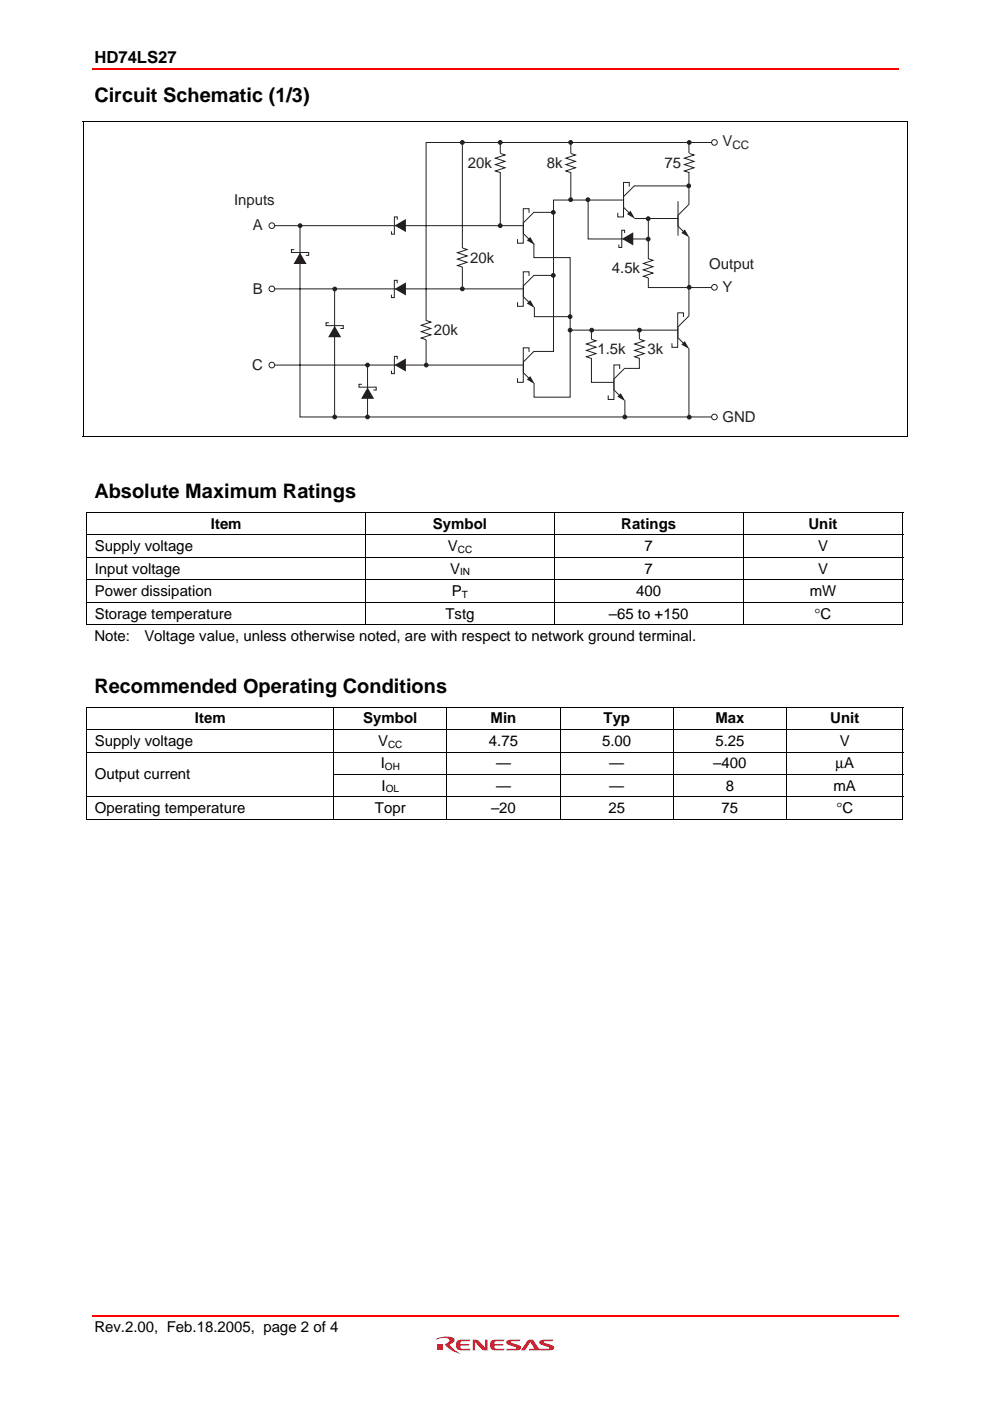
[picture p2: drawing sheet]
<svg xmlns="http://www.w3.org/2000/svg" width="210mm" height="297mm" viewBox="0 0 210 297" stroke-linecap="round" stroke-linejoin="round" font-family="sans-serif">
<path d="M19.5 14.6h171.1M19.5 279h171.1" fill="none" stroke="#f00" stroke-width=".34"/>
<g fill="#ee1b2d">
<path d="M100.2 284a1.38 1.38 0 0 1 1.3 .3l1.4 1.4v-1.7h.5v2.3a1.34 1.34 0 0 1-1.3-.3l-1.4-1.4v1.7h-.5z"/>
<path d="M96.9 284.3l.6-.2 2.2-.1-.2 .3-1.7 .1-.2 .4v.2h2l-.3 .3h-1.7l.1 .5 .2 .1 1.9 .1-.3 .3a3.3 3.3 0 0 1-2.6-.3l-.2-.5z"/>
<path d="M104.1 284.3l.6-.2 2.3-.1-.2 .3-1.8 .1-.2 .4v.2h2l-.3 .3h-1.7l.1 .5 .2 .1 1.9 .1-.3 .3a3.3 3.3 0 0 1-2.6-.3l-.1-.5z"/>
<path d="M107.4 284.4l.5-.3 2.4-.1-.2 .3-1.8 .1v.2l.5 .2a1.91 1.91 0 0 1 1.7 .9l-.3 .4-.3 .2h-2.6l.2-.3 2-.1v-.2l-.4-.2a1.91 1.91 0 0 1-1.8-.9z"/>
<path d="M111.9 284.2l1.1-.2 1.3 2 2.2-.1v-.2l-.4-.2a1.91 1.91 0 0 1-1.8-.9l.3-.4 .3-.1 2.4-.1-.2 .3-1.8 .1v.2l.5 .2a1.91 1.91 0 0 1 1.7 .9l-.3 .4-.3 .2h-4.8l.2-.3h1l-.8-1.4-1.2 1.7h-.8z"/>
<path d="M92.7 285.1h1.1v1.1h-1.1z"/>
<path d="M92.5 283.8h.1a4.4 4.4 0 0 1 3.6-.1 .85 .85 0 0 1-.7 1.3 3.2 3.2 0 0 0 2.1 2 5 5 0 0 1-3.2-2l.1-.1a.89 .89 0 0 0 .8-.8 2.34 2.34 0 0 0-2.6-.1l-.2 .1z"/>
</g>
<circle cx="71" cy="61.3" r=".4" fill="#231f20"/>
<circle cx="71" cy="61.3" r=".4" fill="none" stroke="#231f20" stroke-width=".21"/>
<circle cx="63.6" cy="47.8" r=".4" fill="#231f20"/>
<circle cx="63.6" cy="47.8" r=".4" fill="none" stroke="#231f20" stroke-width=".21"/>
<circle cx="124.6" cy="42.3" r=".4" fill="#231f20"/>
<circle cx="124.6" cy="42.3" r=".4" fill="none" stroke="#231f20" stroke-width=".21"/>
<circle cx="77.9" cy="77.4" r=".4" fill="#231f20"/>
<circle cx="77.9" cy="77.4" r=".4" fill="none" stroke="#231f20" stroke-width=".21"/>
<circle cx="71" cy="88.4" r=".4" fill="#231f20"/>
<circle cx="71" cy="88.4" r=".4" fill="none" stroke="#231f20" stroke-width=".21"/>
<circle cx="135.6" cy="70" r=".4" fill="#231f20"/>
<circle cx="135.6" cy="70" r=".4" fill="none" stroke="#231f20" stroke-width=".21"/>
<circle cx="77.9" cy="88.4" r=".4" fill="#231f20"/>
<circle cx="77.9" cy="88.4" r=".4" fill="none" stroke="#231f20" stroke-width=".21"/>
<circle cx="90.4" cy="77.4" r=".4" fill="#231f20"/>
<circle cx="90.4" cy="77.4" r=".4" fill="none" stroke="#231f20" stroke-width=".21"/>
<circle cx="98" cy="61.2" r=".4" fill="#231f20"/>
<circle cx="98" cy="61.2" r=".4" fill="none" stroke="#231f20" stroke-width=".21"/>
<circle cx="98" cy="30.2" r=".4" fill="#231f20"/>
<circle cx="98" cy="30.2" r=".4" fill="none" stroke="#231f20" stroke-width=".21"/>
<circle cx="106.1" cy="47.8" r=".4" fill="#231f20"/>
<circle cx="106.1" cy="47.8" r=".4" fill="none" stroke="#231f20" stroke-width=".21"/>
<circle cx="106.1" cy="30.2" r=".4" fill="#231f20"/>
<circle cx="106.1" cy="30.2" r=".4" fill="none" stroke="#231f20" stroke-width=".21"/>
<circle cx="146" cy="39.4" r=".4" fill="#231f20"/>
<circle cx="146" cy="39.4" r=".4" fill="none" stroke="#231f20" stroke-width=".21"/>
<circle cx="121" cy="42.3" r=".4" fill="#231f20"/>
<circle cx="121" cy="42.3" r=".4" fill="none" stroke="#231f20" stroke-width=".21"/>
<circle cx="120.9" cy="70" r=".4" fill="#231f20"/>
<circle cx="120.9" cy="70" r=".4" fill="none" stroke="#231f20" stroke-width=".21"/>
<circle cx="120.9" cy="67.1" r=".4" fill="#231f20"/>
<circle cx="120.9" cy="67.1" r=".4" fill="none" stroke="#231f20" stroke-width=".21"/>
<circle cx="117.3" cy="58.4" r=".4" fill="#231f20"/>
<circle cx="117.3" cy="58.4" r=".4" fill="none" stroke="#231f20" stroke-width=".21"/>
<circle cx="117.3" cy="45" r=".4" fill="#231f20"/>
<circle cx="117.3" cy="45" r=".4" fill="none" stroke="#231f20" stroke-width=".21"/>
<circle cx="137.4" cy="46.4" r=".4" fill="#231f20"/>
<circle cx="137.4" cy="46.4" r=".4" fill="none" stroke="#231f20" stroke-width=".21"/>
<circle cx="121" cy="30.2" r=".4" fill="#231f20"/>
<circle cx="121" cy="30.2" r=".4" fill="none" stroke="#231f20" stroke-width=".21"/>
<circle cx="137.4" cy="50.7" r=".4" fill="#231f20"/>
<circle cx="137.4" cy="50.7" r=".4" fill="none" stroke="#231f20" stroke-width=".21"/>
<circle cx="146.1" cy="30.2" r=".4" fill="#231f20"/>
<circle cx="146.1" cy="30.2" r=".4" fill="none" stroke="#231f20" stroke-width=".21"/>
<circle cx="125.5" cy="70" r=".4" fill="#231f20"/>
<circle cx="125.5" cy="70" r=".4" fill="none" stroke="#231f20" stroke-width=".21"/>
<circle cx="146.1" cy="60.9" r=".4" fill="#231f20"/>
<circle cx="146.1" cy="60.9" r=".4" fill="none" stroke="#231f20" stroke-width=".21"/>
<circle cx="132.5" cy="88.4" r=".4" fill="#231f20"/>
<circle cx="132.5" cy="88.4" r=".4" fill="none" stroke="#231f20" stroke-width=".21"/>
<circle cx="146.1" cy="88.4" r=".4" fill="#231f20"/>
<circle cx="146.1" cy="88.4" r=".4" fill="none" stroke="#231f20" stroke-width=".21"/>
<path d="M77.9 82.2l1.4 2.4h-2.7z" fill="#231f20"/>
<path d="M76.7 81.5h-.6v.6h3.7v.6h-.6" fill="none" stroke="#231f20" stroke-width=".21"/>
<path d="M71 69.1l1.3 2.4h-2.7z" fill="#231f20"/>
<path d="M69.7 68.4h-.6v.6h3.7v.7h-.6" fill="none" stroke="#231f20" stroke-width=".21"/>
<path d="M63.6 53.6l1.4 2.4h-2.8z" fill="#231f20"/>
<path d="M62.4 52.9h-.6v.6h3.6v.6h-.6" fill="none" stroke="#231f20" stroke-width=".21"/>
<path d="M83.7 47.8l2.4-1.4v2.8z" fill="#231f20"/>
<path d="M84.2 46.6v-.6h-.6v3.6h-.6v-.6" fill="none" stroke="#231f20" stroke-width=".21"/>
<path d="M83.7 61.3l2.4-1.4v2.7z" fill="#231f20"/>
<path d="M84.2 60v-.6h-.6v3.7h-.6v-.6" fill="none" stroke="#231f20" stroke-width=".21"/>
<path d="M83.7 77.4l2.4-1.4v2.8z" fill="#231f20"/>
<path d="M84.2 76.2v-.6h-.6v3.6h-.6v-.6" fill="none" stroke="#231f20" stroke-width=".21"/>
<path d="M131.9 50.6l2.4-1.3v2.7z" fill="#231f20"/>
<path d="M132.4 49.4v-.6h-.6v3.7h-.6v-.6M131.4 78.2v-.8h-1.2v7.3h-1.3v-.9" fill="none" stroke="#231f20" stroke-width=".21"/>
<path d="M131.7 82.8l2 3.4-3.4-2z" fill="#fff"/>
<path d="M132.4 78.1l-2.2 2.3v2.3l1.3 1.3" fill="none" stroke="#231f20" stroke-width=".21"/>
<path d="M131.6 83.4l1 1.7-1.7-1z" fill="#231f20"/>
<path d="M112.2 74.6v-.9h-1.3v7.4h-1.2v-.9" fill="none" stroke="#231f20" stroke-width=".21"/>
<path d="M112.5 79.1l2 3.5-3.4-2z" fill="#fff"/>
<path d="M113.3 74.4l-2.3 2.3v2.3l1.3 1.4" fill="none" stroke="#231f20" stroke-width=".21"/>
<path d="M112.4 79.7l1 1.8-1.7-1z" fill="#231f20"/>
<path d="M112.2 58.5v-.9h-1.3v7.3h-1.2v-.8" fill="none" stroke="#231f20" stroke-width=".21"/>
<path d="M112.5 63l2 3.4-3.4-1.9z" fill="#fff"/>
<path d="M113.3 58.3l-2.3 2.3v2.3l1.3 1.3" fill="none" stroke="#231f20" stroke-width=".21"/>
<path d="M111.7 64.3l.7-.7 1 1.7z" fill="#231f20"/>
<path d="M112.2 45.1v-.9h-1.3v7.4h-1.2v-.9" fill="none" stroke="#231f20" stroke-width=".21"/>
<path d="M112.5 49.6l2 3.5-3.4-2z" fill="#fff"/>
<path d="M113.3 45l-2.3 2.2v2.3l1.3 1.4" fill="none" stroke="#231f20" stroke-width=".21"/>
<path d="M111.7 51l.7-.8 1 1.8z" fill="#231f20"/>
<path d="M133.4 39.5v-.8h-1.2v7.3h-1.2v-.9" fill="none" stroke="#231f20" stroke-width=".21"/>
<path d="M133.8 44.1l2 3.4-3.5-2z" fill="#fff"/>
<path d="M134.5 39.4l-2.3 2.3v2.3l1.4 1.3" fill="none" stroke="#231f20" stroke-width=".21"/>
<path d="M133.7 44.7l1 1.7-1.8-1z" fill="#231f20"/>
<path d="M143.8 42.7v7.3" fill="none" stroke="#231f20" stroke-width=".21"/>
<path d="M145.3 48l2 3.5-3.4-2z" fill="#fff"/>
<path d="M146 43.4l-2.3 2.3v2.2l1.4 1.4" fill="none" stroke="#231f20" stroke-width=".21"/>
<path d="M145.2 48.7l1 1.7-1.7-1z" fill="#231f20"/>
<path d="M144.9 67.2v-.9h-1.2v7.3h-1.2v-.8" fill="none" stroke="#231f20" stroke-width=".21"/>
<path d="M145.3 71.7l2 3.4-3.4-1.9z" fill="#fff"/>
<path d="M146 67l-2.3 2.3v2.3l1.4 1.3" fill="none" stroke="#231f20" stroke-width=".21"/>
<path d="M145.2 72.3l1 1.7-1.7-1z" fill="#231f20"/>
<g fill="none" stroke="#231f20" stroke-width=".21">
<path d="M98 30.2v31M106.1 30.2v17.6M121 30.2v12.3M134.4 39.4h11.7M146.1 30.2v13.2M151.6 30.2h-61.3v47.2M57.7 47.8h53.3M63.6 47.8v40.6h88M113.2 51.6v3h7.7v29.6h-7.7v-2.9M113.2 45h4.2M113.2 58.4h4.1M124.7 42.4v8.3h12.6"/>
<path d="M132.2 42.4h-14.8v32.1h-4.2M134.5 46.3h9.3M137.5 46.4v14.6h14.1M146.1 50.2v16.9M57.7 61.2h53.3M57.7 77.4h53.3M70.9 61.2v27.2M77.9 77v11.4M113.3 65.2v1.9h7.7M120.9 70h22.9M125.4 70v11.1h4.7M135.6 70v8.1h-3.2"/>
<path d="M146.1 73.9v14.5M132.5 84.9v3.5"/>
</g>
<circle cx="151.5" cy="30.2" r=".6" fill="#fff"/>
<circle cx="151.5" cy="30.2" r=".6" fill="none" stroke="#231f20" stroke-width=".21"/>
<path d="M136.4 54.9h2v4h-2z" fill="#fff"/>
<path d="M137.4 54.9l1 .3-2 .7 2 .6-2 .7 2 .7-2 .7 1 .3" fill="none" stroke="#231f20" stroke-width=".21"/>
<path d="M145.1 32.6h2v3.9h-2z" fill="#fff"/>
<path d="M146.1 32.5l1 .4-2 .6 2 .7-2 .7 2 .7-2 .6 1 .4" fill="none" stroke="#231f20" stroke-width=".21"/>
<path d="M120 32.6h2v3.9h-2z" fill="#fff"/>
<path d="M121 32.5l1 .4-2 .6 2 .7-2 .7 2 .7-2 .6 1 .4" fill="none" stroke="#231f20" stroke-width=".21"/>
<circle cx="151.5" cy="60.9" r=".6" fill="#fff"/>
<circle cx="151.5" cy="60.9" r=".6" fill="none" stroke="#231f20" stroke-width=".21"/>
<path d="M134.6 72h2v3.9h-2z" fill="#fff"/>
<path d="M135.6 71.9l1 .4-2 .6 2 .7-2 .7 2 .7-2 .6 1 .4" fill="none" stroke="#231f20" stroke-width=".21"/>
<path d="M124.4 72h1.9v3.9h-1.9z" fill="#fff"/>
<path d="M125.4 71.9l1 .4-2.1 .6 2.1 .7-2.1 .7 2.1 .7-2.1 .6 1.1 .4" fill="none" stroke="#231f20" stroke-width=".21"/>
<circle cx="151.5" cy="88.4" r=".6" fill="#fff"/>
<circle cx="151.5" cy="88.4" r=".6" fill="none" stroke="#231f20" stroke-width=".21"/>
<path d="M97 52.6h2v4h-2z" fill="#fff"/>
<path d="M98 52.6l1 .3-2 .7 2 .7-2 .6 2 .7-2 .7 1 .3" fill="none" stroke="#231f20" stroke-width=".21"/>
<path d="M105.1 32.6h1.9v3.9h-1.9z" fill="#fff"/>
<path d="M106.1 32.5l1 .4-2.1 .6 2.1 .7-2.1 .7 2.1 .7-2.1 .6 1.1 .4" fill="none" stroke="#231f20" stroke-width=".21"/>
<path d="M89.4 68h1.9v4h-1.9z" fill="#fff"/>
<path d="M90.3 67.9l1.1 .4-2.1 .7 2.1 .6-2.1 .7 2.1 .7-2.1 .7 1.1 .3" fill="none" stroke="#231f20" stroke-width=".21"/>
<circle cx="57.6" cy="47.8" r=".6" fill="#fff"/>
<circle cx="57.6" cy="47.8" r=".6" fill="none" stroke="#231f20" stroke-width=".21"/>
<circle cx="57.6" cy="61.2" r=".6" fill="#fff"/>
<circle cx="57.6" cy="61.2" r=".6" fill="none" stroke="#231f20" stroke-width=".21"/>
<circle cx="57.6" cy="77.4" r=".6" fill="#fff"/>
<circle cx="57.6" cy="77.4" r=".6" fill="none" stroke="#231f20" stroke-width=".21"/>
<path d="M17.5 25.7h.2v.2h-.2zM192.3 25.7h.2v.2h-.2zM17.5 92.5h.2v.2h-.2zM192.3 92.5h.2v.2h-.2zM18.3 108.6h.2v.1h-.2zM191.4 108.6h.1v.1h-.1zM191.4 132.4h.1v.2h-.1zM18.3 149.8h.2v.2h-.2zM191.4 149.8h.1v.2h-.1zM18.3 164.1h.2v.2h-.2zM191.4 173.7h.1v.1h-.1z" fill="#000"/>
<g fill="none" stroke="#000" stroke-width=".21">
<path d="M17.5 25.8h175M17.6 25.9v66.6M192.4 25.9v66.6M17.5 92.6h175M18.3 108.6h173.2M18.3 113.4h173.2M18.3 118.2h173.2M18.4 108.7v4.6M18.4 113.5v4.6M18.4 118.3v4.6M77.5 108.7v4.6M77.5 113.5v4.6"/>
<path d="M77.5 118.3v4.6M117.5 108.7v4.6M117.5 113.5v4.6M117.5 118.3v4.6M157.5 108.7v4.6M157.5 113.5v4.6M157.5 118.3v4.6M191.5 108.7v4.6M191.5 113.5v4.6M191.5 118.3v4.6M18.3 122.9h173.2M18.3 127.7h173.2"/>
<path d="M18.3 132.5h59.1M18.4 123v4.6M18.4 127.8v4.8M77.5 123v4.6M77.5 127.8v4.8M77.6 132.5h39.9M117.5 123v4.6M117.5 127.8v4.8M117.6 132.5h39.9M157.5 123v4.6M157.5 127.8v4.8M157.6 132.5h33.8"/>
<path d="M191.5 123v4.6M191.5 127.8v4.8M18.3 149.9h173.2M18.3 154.7h173.2M18.3 159.4h173.2M18.4 150v4.6M18.4 154.8v4.6M18.4 159.5v4.6M70.8 150v4.6M70.8 154.8v4.6M70.8 159.5v4.6M94.8 150v4.6"/>
<path d="M94.8 154.8v4.6M94.8 159.5v4.6M118.8 150v4.6M118.8 154.8v4.6M118.8 159.5v4.6M142.8 150v4.6M142.8 154.8v4.6M142.8 159.5v4.6M166.8 150v4.6M166.8 154.8v4.6M166.8 159.5v4.6M191.5 150v4.6"/>
<path d="M191.5 154.8v4.6M191.5 159.5v4.6M18.3 169h173.2M18.3 173.8h52.4M18.4 164.3v4.6M18.4 169.1v4.7M70.7 164.2h120.8M70.8 164.3v4.6M70.8 169.1v4.7M70.8 173.8h23.9M94.8 164.3v4.6M94.8 169.1v4.7"/>
<path d="M94.8 173.8h23.9M118.8 164.3v4.6M118.8 169.1v4.7M118.9 173.8h23.8M142.8 164.3v4.6M142.8 169.1v4.7M142.9 173.8h23.8M166.8 164.3v4.6M166.8 169.1v4.7M166.9 173.8h24.5M191.5 164.3v4.6M191.5 169.1v4.7"/>
</g>
<g font-size="4.2">
<text x="20" y="21.7">Circuit Schematic (1/3)</text>
<text x="20" y="105.6">Absolute Maximum Ratings</text>
<text x="20" y="146.9">Recommended Operating Conditions</text>
</g>
<text font-size="3.5" x="20" y="13.3">HD74LS27</text>
<g font-size="3.2" fill="#231f20">
<text x="99.2" y="35.6">20k</text>
<text x="115.9" y="35.6">8k</text>
<text x="140.9" y="35.6">75</text>
<text x="153.2" y="30.9">V</text>
<text x="49.6" y="43.5">Inputs</text>
<text x="53.6" y="48.9">A</text>
<text x="99.7" y="55.7">20k</text>
<text x="129.7" y="58">4.5k</text>
<text x="150.4" y="56.9">Output</text>
<text x="53.6" y="62.3">B</text>
<text x="153.2" y="62">Y</text>
<text x="92" y="71.1">20k</text>
<text x="126.7" y="75">1.5k</text>
<text x="137.3" y="75">3k</text>
<text x="53.5" y="78.5">C</text>
<text x="153.2" y="89.4">GND</text>
</g>
<g font-size="3.2">
<text x="44.7" y="112.1">Item</text>
<text x="91.8" y="112.1">Symbol</text>
<text x="131.7" y="112.1">Ratings</text>
<text x="171.4" y="112.1">Unit</text>
<text x="20.1" y="116.9">Supply voltage</text>
<text x="95" y="116.9">V</text>
<text x="136.7" y="116.9">7</text>
<text x="173.4" y="116.9">V</text>
<text x="20.1" y="121.6">Input voltage</text>
<text x="95.4" y="121.6">V</text>
<text x="136.7" y="121.6">7</text>
<text x="173.4" y="121.6">V</text>
<text x="20.1" y="126.4">Power dissipation</text>
<text x="20.1" y="131.1">Storage temperature</text>
<text x="94.4" y="131.1">Tstg</text>
<text x="95.8" y="126.4">P</text>
<text x="129.1" y="131.1">–65 to +150</text>
<text x="134.9" y="126.4">400</text>
<text x="171.7" y="126.4">mW</text>
<text x="172.7" y="131.1">°C</text>
<text x="20" y="135.9">Note:</text>
<text x="30.6" y="135.9">Voltage value, unless otherwise noted, are with respect to network ground terminal.</text>
<text x="41.3" y="153.4">Item</text>
<text x="77" y="153.4">Symbol</text>
<text x="104" y="153.4">Min</text>
<text x="128" y="153.4">Typ</text>
<text x="151.7" y="153.4">Max</text>
<text x="176" y="153.4">Unit</text>
<text x="20.1" y="158.1">Supply voltage</text>
<text x="80.2" y="158.1">V</text>
<text x="103.7" y="158.1">4.75</text>
<text x="127.7" y="158.1">5.00</text>
<text x="151.7" y="158.1">5.25</text>
<text x="178.1" y="158.1">V</text>
<text x="20.1" y="165.2">Output current</text>
<text x="80.7" y="162.9">I</text>
<text x="80.9" y="167.7">I</text>
<text x="105.2" y="167.7">—</text>
<text x="105.2" y="162.9">—</text>
<text x="129.2" y="162.9">—</text>
<text x="129.2" y="167.7">—</text>
<text x="151.2" y="162.9">–400</text>
<text x="153.9" y="167.7">8</text>
<text x="176.7" y="167.7">mA</text>
<text x="177.1" y="162.9">µA</text>
<text x="20.1" y="172.4">Operating temperature</text>
<text x="79.5" y="172.4">Topr</text>
<text x="104.1" y="172.4">–20</text>
<text x="129" y="172.4">25</text>
<text x="153" y="172.4">75</text>
<text x="177.3" y="172.4">°C</text>
<text x="20" y="282.4">Rev.2.00, Feb.18.2005, page 2 of 4</text>
</g>
<text font-size="2.5" fill="#231f20" x="155.3" y="31.6">CC</text>
<g font-size="2.1">
<text x="97.1" y="117.2">CC</text>
<text x="97.5" y="122">IN</text>
<text x="97.9" y="126.7">T</text>
<text x="82.3" y="158.5">CC</text>
<text x="81.6" y="163.3">OH</text>
<text x="81.8" y="168">OL</text>
</g>
</svg>
